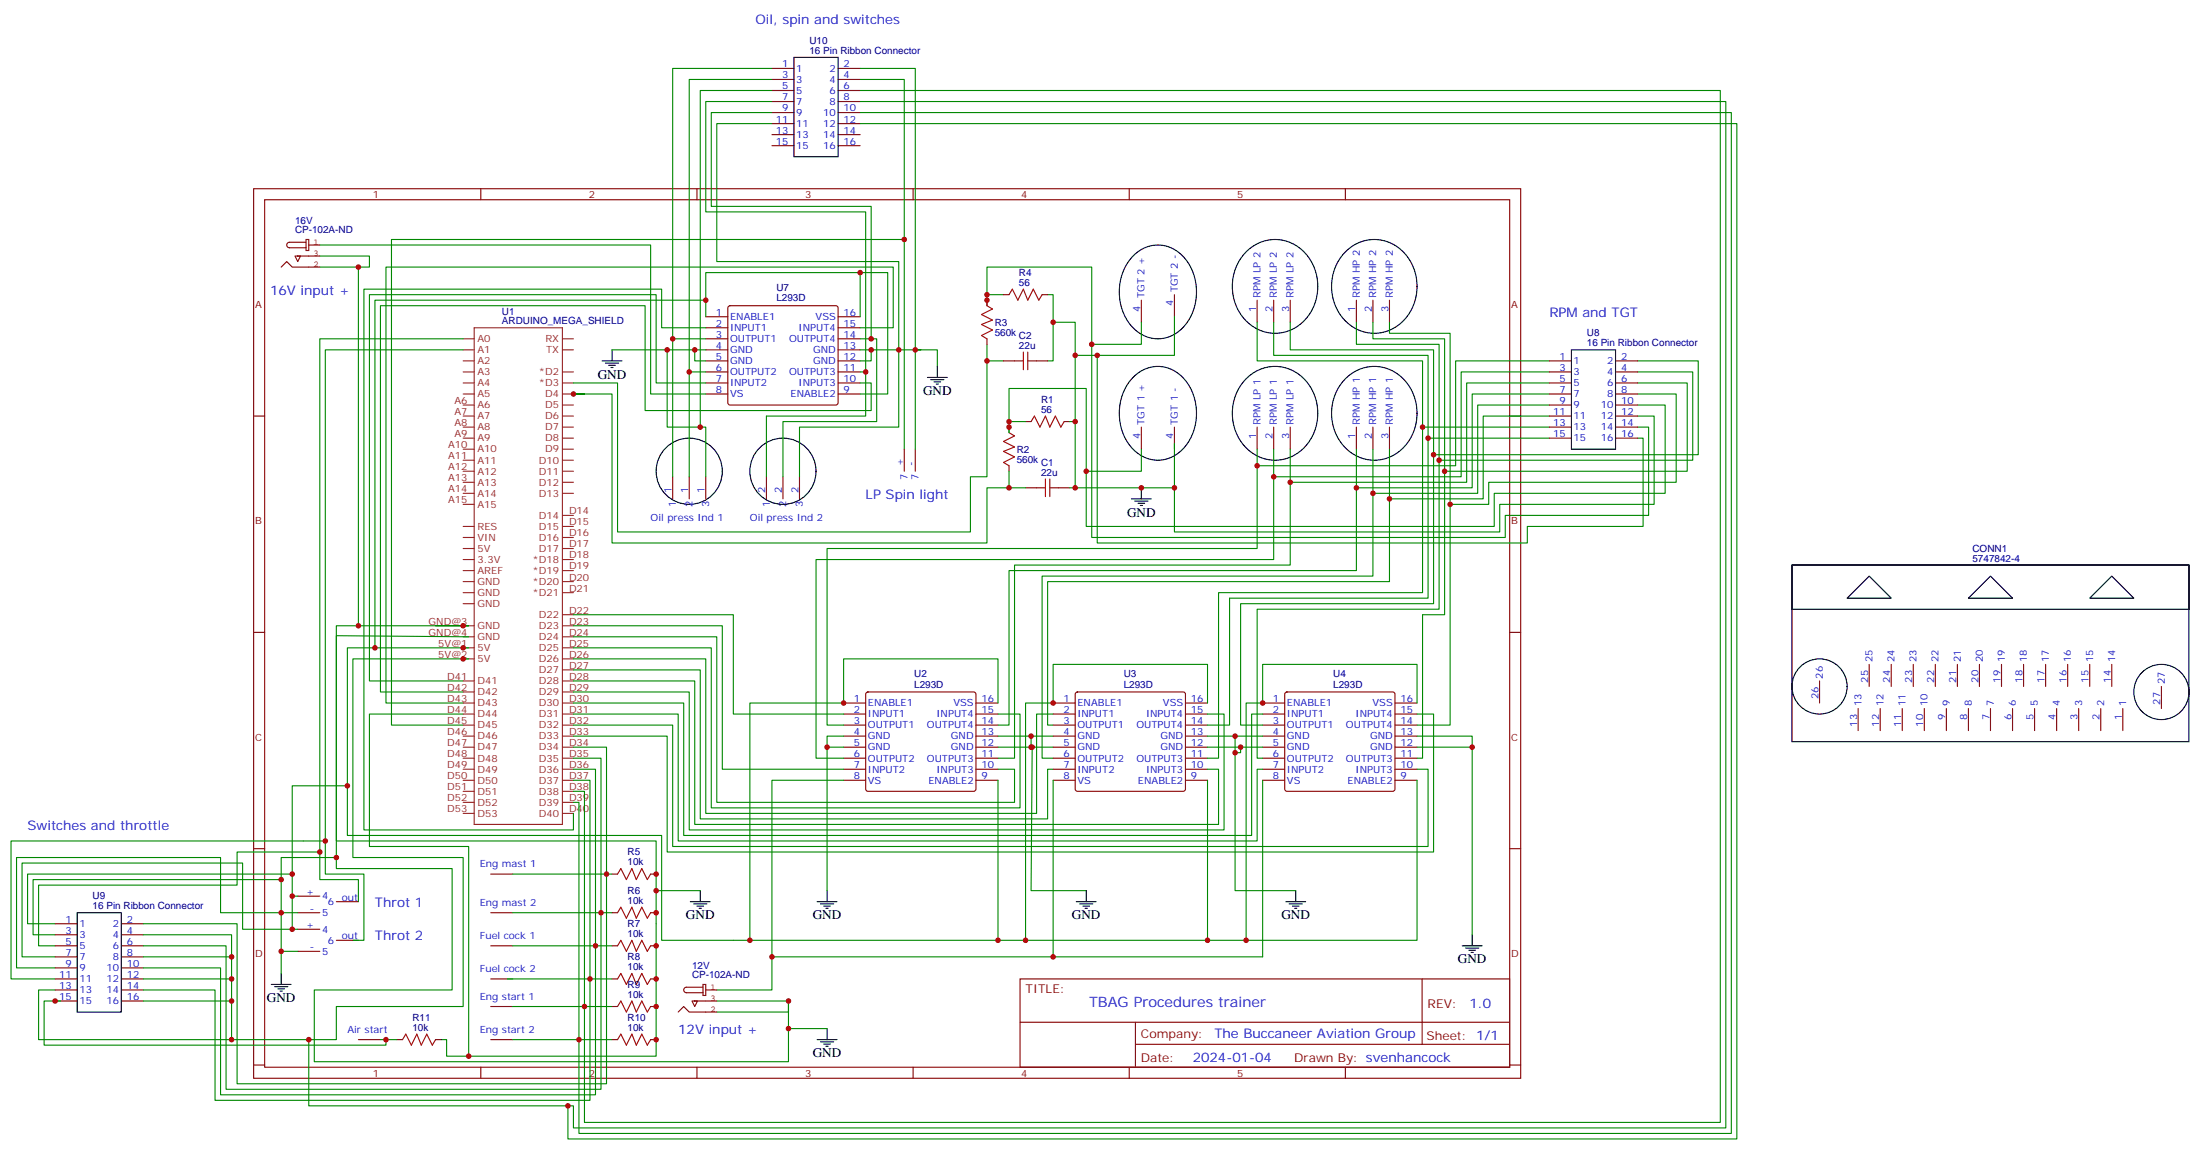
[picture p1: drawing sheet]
<svg xmlns="http://www.w3.org/2000/svg" width="704mm" height="368mm" viewBox="0 0 704 368" stroke-linecap="round" stroke-linejoin="round" font-family="sans-serif">
<g fill="none" stroke="#870000" stroke-width=".35">
<path d="M246.9 21.9h7.1M246.9 25.4h7.1M246.9 28.9h7.1M246.9 32.5h7.1M246.9 36h7.1M246.9 39.5h7.1M268.1 21.9h7.1M268.1 25.4h7.1M268.1 28.9h7.1M268.1 32.5h7.1M268.1 36h7.1M268.1 39.5h7.1"/>
<path d="M246.9 43h7.1M246.9 46.6h7.1M268.1 43h7.1M268.1 46.6h7.1M81.1 60.3h405.4v284.4h-405.4zM84.7 63.9h398.3v277.2h-398.3zM153.8 60.3v3.6M223 60.3v3.6M292.1 60.3v3.6M361.2 60.3v3.6M430.4 60.3v3.6M233.1 97.9l.4-.2h33.9l.5 .2 .2 .5v30.4l-.2 .5-.5 .2h-33.9l-.5-.3-.2-.4v-30.4z"/>
<path d="M315.7 96v1.7M321 94.2h1.8M333.4 94.2h1.7M365.1 96v7M375.7 94.2v7M402.2 96v7M407.5 96v7M412.7 96v7M433.9 96v7M439.2 96v7M444.5 96v7M225.8 115.4h7"/>
<path d="M225.8 101.2h7M225.8 104.8h7M225.8 108.3h7M225.8 111.8h7M225.8 118.9h7M268.1 115.4h7.1M268.1 101.2h7.1M268.1 104.8h7.1M268.1 108.3h7.1M268.1 111.8h7.1M268.1 118.9h7.1M315.7 108.3v1.8"/>
<path d="M321 115.4h3.6M331.6 115.4h3.5M495.7 115.4h7M495.7 118.9h7M516.8 115.4h7.1M516.8 118.9h7.1M81.1 133h3.6M225.8 122.4h7M225.8 125.9h7M268.1 122.4h7.1M268.1 125.9h7.1M322.8 136.5v1.8"/>
<path d="M328.1 134.8h1.7M340.4 134.8h1.8M365.1 136.5v7.1M375.7 136.5v7.1M402.2 136.5v7.1M407.5 136.5v7.1M412.7 136.5v7.1M433.9 136.5v7.1M439.2 136.5v7.1M444.5 136.5v7.1M483 133h3.5M495.7 133h7"/>
<path d="M495.7 122.4h7M495.7 125.9h7M495.7 129.5h7M495.7 136.5h7M516.8 133h7.1M516.8 122.4h7.1M516.8 125.9h7.1M516.8 129.5h7.1M516.8 136.5h7.1M215.2 152.4v7.1M220.5 152.4v7.1M225.8 152.4v7.1"/>
<path d="M245.2 152.4v7.1M250.5 152.4v7.1M255.8 152.4v7.1M289.3 143.6v7M292.8 143.6v7M322.8 148.9v1.7M328.1 155.9h3.5M338.7 155.9h3.5M495.7 140.1h7M516.8 140.1h7.1M81.1 202.1h3.6M483 202.1h3.5"/>
<path d="M582.1 217.7v7M598 212.4v7M605 212.4v7M612.1 212.4v7M619.1 212.4v7M626.2 212.4v7M633.2 212.4v7M640.3 212.4v7M647.3 212.4v7M654.4 212.4v7M661.5 212.4v7M668.5 212.4v7"/>
<path d="M675.6 212.4v7M691.4 219.4v7.1M269.9 224.7h7M269.9 228.2h7M269.9 231.8h7M269.9 235.3h7M269.9 238.8h7M277.2 221.4l.4-.2h33.9l.5 .2 .2 .5v30.3l-.2 .5-.5 .2h-33.9l-.5-.2-.2-.5v-30.3zM312.2 224.7h7.1M312.2 228.2h7.1M312.2 231.8h7.1M312.2 235.3h7.1"/>
<path d="M312.2 238.8h7.1M336.9 224.7h7.1M336.9 228.2h7.1M336.9 231.8h7.1M336.9 235.3h7.1M336.9 238.8h7.1M344.2 221.4l.5-.2h33.8l.5 .2 .2 .5v30.3l-.2 .5-.5 .2h-33.8l-.5-.2-.2-.5v-30.3zM379.2 224.7h7.1M379.2 228.2h7.1M379.2 231.8h7.1M379.2 235.3h7.1M379.2 238.8h7.1"/>
<path d="M403.9 224.7h7.1M403.9 228.2h7.1M403.9 231.8h7.1M403.9 235.3h7.1M403.9 238.8h7.1M411.2 221.4l.5-.2h33.9l.5 .2 .2 .5v30.3l-.3 .5-.4 .2h-33.9l-.5-.2-.2-.5v-30.3zM446.3 224.7h7M446.3 228.2h7M446.3 231.8h7M446.3 235.3h7M446.3 238.8h7M594.4 226.5v7"/>
<path d="M601.5 226.5v7M608.5 226.5v7M615.6 226.5v7M622.7 226.5v7M629.7 226.5v7M636.8 226.5v7M643.8 226.5v7M650.9 226.5v7M657.9 226.5v7M665 226.5v7M672 226.5v7M679.1 226.5v7"/>
<path d="M269.9 242.4h7M269.9 245.9h7M269.9 249.4h7M312.2 242.4h7.1M312.2 245.9h7.1M312.2 249.4h7.1M336.9 242.4h7.1M336.9 245.9h7.1M336.9 249.4h7.1M379.2 242.4h7.1M379.2 245.9h7.1M379.2 249.4h7.1"/>
<path d="M403.9 242.4h7.1M403.9 245.9h7.1M403.9 249.4h7.1M446.3 242.4h7M446.3 245.9h7M446.3 249.4h7M81.1 271.3h3.6M157 279.4h7M195.8 279.4h1.8M208.1 279.4h1.8M483 271.3h3.5M17.6 295.3h7.1"/>
<path d="M17.6 298.8h7.1M38.8 295.3h7.1M38.8 298.8h7.1M95.2 291.7h7.1M95.2 286.5h7.1M95.2 297h7.1M107.6 288.2h7.1M157 291.7h7M195.8 291.7h1.8M208.1 291.7h1.8M17.6 302.3h7.1M17.6 312.9h7.1"/>
<path d="M17.6 305.9h7.1M17.6 309.4h7.1M17.6 316.4h7.1M17.6 320h7.1M38.8 302.3h7.1M38.8 312.9h7.1M38.8 305.9h7.1M38.8 309.4h7.1M38.8 316.4h7.1M38.8 320h7.1M95.2 304.1h7.1M107.6 300.6h7.1"/>
<path d="M157 302.3h7M157 312.9h7M195.8 302.3h1.8M195.8 312.9h1.8M208.1 302.3h1.8M208.1 312.9h1.8M326.3 312.9h156.7v28.2h-156.7zM454.9 312.9l.1 20.9M114.7 332.3h7M127 332.3h1.8M139.3 332.3h1.8M157 321.7h7"/>
<path d="M157 332.3h7M195.8 321.7h1.8M195.8 332.3h1.8M208.1 321.7h1.8M208.1 332.3h1.8M326.4 326.8h156.4M363.2 333.8h119.6M363.2 326.8v14.1M81.1 340.4h3.6M153.8 341.1v3.6M223 341.1v3.6M292.1 341.1v3.6"/>
<path d="M361.2 341.1v3.6M430.4 341.1v3.6M483 340.4h3.5"/>
</g>
<g fill="none" stroke="#8c2424" stroke-width=".35">
<path d="M148.2 108.3h3.5M148.2 111.8h3.5M148.2 118.9h3.5M148.2 115.4h3.5M151.7 104.8h28.2v158.7h-28.2zM179.9 108.3h3.5M179.9 111.8h3.5M179.9 118.9h3.5M148.2 122.4h3.5M148.2 125.9h3.5M148.2 129.5h3.5M148.2 133h3.5"/>
<path d="M148.2 136.5h3.5M179.9 122.4h3.5M179.9 125.9h3.5M179.9 129.5h3.5M179.9 133h3.5M179.9 136.5h3.5M148.2 140.1h3.5M148.2 143.6h3.5M148.2 147.1h3.5M148.2 150.6h3.5M148.2 154.2h3.5M148.2 157.7h3.5"/>
<path d="M179.9 140.1h3.5M179.9 143.6h3.5M179.9 147.1h3.5M179.9 150.6h3.5M179.9 154.2h3.5M179.9 157.7h3.5M148.2 171.8h3.5M148.2 168.3h3.5M148.2 175.3h3.5M148.2 178.9h3.5M148.2 161.2h3.5M179.9 171.8h3.5"/>
<path d="M179.9 168.3h3.5M179.9 175.3h3.5M179.9 178.9h3.5M179.9 164.7h3.5M148.2 182.4h3.5M148.2 185.9h3.5M148.2 189.4h3.5M148.2 193h3.5M179.9 182.4h3.5M179.9 185.9h3.5M179.9 189.4h3.5M179.9 196.5h3.5"/>
<path d="M148.2 200h3.5M148.2 203.6h3.5M148.2 207.1h3.5M148.2 210.6h3.5M148.2 217.7h3.5M179.9 200h3.5M179.9 203.6h3.5M179.9 207.1h3.5M179.9 210.6h3.5M179.9 214.1h3.5M179.9 217.7h3.5M148.2 221.2h3.5"/>
<path d="M148.2 224.7h3.5M148.2 228.2h3.5M148.2 231.8h3.5M148.2 235.3h3.5M148.2 238.8h3.5M179.9 221.2h3.5M179.9 224.7h3.5M179.9 228.2h3.5M179.9 231.8h3.5M179.9 235.3h3.5M179.9 238.8h3.5M148.2 242.4h3.5"/>
<path d="M148.2 245.9h3.5M148.2 249.4h3.5M148.2 252.9h3.5M148.2 256.5h3.5M148.2 260h3.5M179.9 242.4h3.5M179.9 245.9h3.5M179.9 249.4h3.5M179.9 252.9h3.5M179.9 256.5h3.5M179.9 260h3.5"/>
</g>
<g fill="none" stroke="#008700" stroke-width=".35">
<path d="M246.9 21.9h-31.7v86.4M246.9 28.9h-22.9v107.6M246.9 25.4h-26.4v93.5M246.9 32.5h-21.1v35.2h51.1v51.2M246.9 36h-19.4v30h51.2v42.3M246.9 39.5h-17.6v44.1h58.2v52.9h-31.7v15.9M275.2 28.9h275.1v329.9h-363.3v-105.9h-3.6M275.2 36h278.7v326.3h-368.7v-30h-21.2M275.2 21.9h17.6v121.7M275.2 25.4h14.1v51.2M275.2 32.5h276.9v328h-368.7v-7h-84.6v-21.2M275.2 39.5h280.4v324.6h-373.9v-10.6"/>
<path d="M102.3 78.3h105.8v47.6h17.7M102.3 81.8h15.9v3.6h-15.9M114.7 85.4v114.6M225.8 96v-8.9h49.4v14.1M275.2 87.1h8.8v38.8h-8.8M315.7 94.2v-8.8h33.5v24.7h15.9v-7.1M321 94.2h-5.3v3.5M335.1 94.2h1.8v21.2h-1.8M148.2 108.3h-45.9v172.9h12.4v7M148.2 111.8h-44.1v167.6h12.3v21.2h-3.5M195.8 111.8h17.6M222.2 111.8h-8.8v24.7h12.4v15.9"/>
<path d="M225.8 104.8h-14.1v-12.4h-95.3v172.9h67v-5.3M225.8 101.2v-5.2h-105.9v111.1M225.8 111.8h-3.6v3.6h3.6M225.8 108.3h-10.6v44.1M225.8 118.9h-5.3v33.5M275.2 104.8h10.6v-19.4h-162.3v139.3h24.7M275.2 118.9h1.7v14.1h-31.7v19.4M275.2 108.3h5.3v26.5h-30v17.6M275.2 111.8h17.6M278.7 111.8v3.6h-3.5M294.6 111.8h-1.8h7.1v5.3M315.7 110.1v5.3h5.3"/>
<path d="M315.7 115.4v37h-5.3v17.6h-112.8v-47.6h-14.2M336.9 103h7.1v31.8M349.2 110.1v61.7h132.3v-7.1h45.9v-28.2h-3.5M351 113.6v60h137.6v-5.3h37v-28.2h-1.7M375.7 101.2v12.4h-31.7M402.2 103v12.4h52.9v74h-65.3v53h-3.5M407.5 103v10.6h49.3v77.6h-63.5v40.6h-7M412.7 103v8.8h45.9v81.2h-61.7v38.8h7M433.9 103v7.1h26.5v84.6h-58.2v47.7h1.7M439.2 103v5.3h22.9v88.2h-7v45.9h-1.8M444.5 103v3.5h19.4v125.3h-10.6M495.7 115.4h-30v33.5h-63.5"/>
<path d="M495.7 118.9h-28.3v33.5h-59.9M523.9 115.4h19.4v29.9h-84.7M523.9 118.9h17.6v28.2h-81.1M185.2 125.9h1.8h-3.6h12.4v47.7h119.9v-17.7h7.1M225.8 122.4h-15.9v-28.2h-91.7v123.5h30M275.2 122.4h3.5v8.8h-72.3v-33.5h-84.7v123.5h26.5M322.8 134.8v-10.6h24.7v26.4h17.6v-7M328.1 134.8h-5.3v3.5M342.2 134.8h1.8v21.1h-1.8M455.1 136.5h40.6M495.7 122.4h-26.5v31.8h-56.5M495.7 125.9h-24.7v30h-37.1"/>
<path d="M495.7 129.5h-23v28.2h-33.5M495.7 133h-21.2v26.5h-30M523.9 122.4h15.9v28.2h-77.7M523.9 125.9h12.3v28.3h-60v7h-12.3M523.9 129.5h8.8v28.2h-54.7v10.6h-130.5v-17.7M523.9 133h5.3v28.2h-49.4v8.8h-104.1v-14.1M289.3 143.6v-67h-164.1v155.2h23M322.8 150.6v5.3h5.3M375.7 141.8v14.1h-31.7M402.2 143.6v31.7h-137.6v56.5h5.3M407.5 143.6v35.3h-146.4v63.5h8.8M412.7 143.6v37h-88.1v61.8h-5.3"/>
<path d="M433.9 143.6v38.8h-111.1v49.4h-3.5M439.2 143.6v40.6h-105.8v58.2h3.5M444.5 143.6v42.3h-109.4v45.9h1.8M456.8 140.1h38.9M183.4 196.5h51.2v31.7h35.3M139.3 200h10.6h-42.3v68.8h102.3v68.8h-67v-5.3h-1.8M149.9 207.1h-38.8v60h100.6v33.5h107.6v-51.2M149.9 203.6l-42.3-.4v74.4h37v38.8h-44.1v23h151.7v-19.4h-22.9M149.9 210.6h-37v63.5h35.3v47.6h-40.6v10.6h-95.3v-15.9h5.3M183.4 200h47.7v45.9h38.8M183.4 203.6h45.9v52.9h95.3v-10.6h-5.3M183.4 207.1h44.1v51.1h98.8v-30h-7"/>
<path d="M183.4 210.6h42.4v49.4h105.8v-31.8h5.3M183.4 214.1h40.6v47.7h111.1v-15.9h1.8M183.4 217.7h38.8v45.8h167.6v-17.6h-3.5M148.2 228.2h-30v42.4h31.7v67M183.4 221.2h37.1v44.1h171.1v-37.1h-5.3M183.4 224.7h35.3v42.4h181.7v-38.9h3.5M183.4 228.2h33.6v40.6h185.2v-22.9h1.7M183.4 231.8h31.8v38.8h241.6v-24.7h-3.5M183.4 238.8h10.6v40.6h-30M264.6 238.8h5.3M269.9 235.3h-5.3v49.4M319.3 224.7v-14.1h-49.4v14.1h-30v75.9"/>
<path d="M319.3 238.8h17.6M319.3 235.3h17.6M329.8 235.3v3.5M330.2 238.8l-.4 45.9h17.7M386.3 224.7v-12.3h-49.4v12.3h-8.8v75.9h-8.8M386.3 238.8h17.6M386.3 235.3h17.6M395.1 235.3v49.4h19.4M396.9 238.8v1.8h-1.8M453.3 228.2h5.3v44.1h-245.2v-37h-30M453.3 235.3h17.7v63.5M453.3 224.7v-12.3h-49.4v12.3h-5.3v75.9h-12.3"/>
<path d="M453.3 238.8h17.7M111.1 251.2h-17.6v35.3h1.7M183.4 242.4h8.9v105.8h-120v-45.9h-26.4M183.4 245.9h7.1v104.1h-119.9v-40.6h-24.7M183.4 249.4h5.3v102.3h-119.9v-35.3h-22.9M183.4 256.5h1.8v75.8h10.6M269.9 249.4h-23v67h-17.6M336.9 249.4v56.5h-90M386.3 249.4v51.2h-58.2M403.9 249.4v56.5h-67M453.3 249.4v51.2h-54.7M93.5 279.4h-84.7v15.9h8.8"/>
<path d="M102.3 272.3h-26.5v10.6h-63.5v19.4h5.3M104.1 268.8h-100.6v44.1h14.1M107.6 274.1h-17.6v17.6h5.2M195.8 279.4h-1.8v67h-118.2v-51.1h-29.9M45.9 298.8h28.2v33.5M90 281.2h-79.4v17.6h7M93.5 286.5v10.5h1.7M93.5 297h-15.9v-21.1h-70.5v30h10.5M164 291.7h31.8M209.9 284.7h14.1M19.4 320h-5.3v14.1h109.4v-1.8M45.9 312.9h28.2"/>
<path d="M45.9 305.9h28.2M45.9 320h28.2M90 304.1v7M95.2 304.1h-5.2v-12.4h-19.4v-17.6h-65.3v35.3h12.3M162.3 312.9h33.5M164 302.3h31.8M252.2 320v3.5h-22.9M121.7 332.3h5.3M164 321.7h31.8M252.2 328.8h12.4"/>
</g>
<g fill="none" stroke="#000" stroke-width=".35">
<path d="M254 18.3h14.1v31.8h-14.1zM362.1 82.2a11 11 0 0 1 18.3 2.3 16.9 16.9 0 0 1-3.8 21.8 11 11 0 0 1-16.1-4.1 17.4 17.4 0 0 1 1.6-20zM398.7 80.4a13.1 13.1 0 0 1 21.7 5 15.3 15.3 0 0 1-9.6 20.8 13.9 13.9 0 0 1-16.5-13 15.8 15.8 0 0 1 4.4-12.8zM430.5 80.4a13.1 13.1 0 0 1 21.6 5 15.3 15.3 0 0 1-9.5 20.8 13.9 13.9 0 0 1-16.5-13 15.8 15.8 0 0 1 4.4-12.8zM192.6 115.4h6.4M193.7 116.1h4.2M194.7 116.8h2.1M195.4 117.5h.7M195.8 111.8v3.6M299.9 117.1v3.6M502.7 111.8h14.1v31.8h-14.1zM296.7 120.7h6.3"/>
<path d="M297.7 121.4h4.3M298.8 122.1h2.1M299.5 122.8h.7M362.1 121a11 11 0 0 1 18.3 2.3 16.9 16.9 0 0 1-3.8 21.8 11 11 0 0 1-16.1-4.1 17.4 17.4 0 0 1 1.6-20zM398.7 121a13.1 13.1 0 0 1 21.7 4.9 15.3 15.3 0 0 1-9.6 20.9 13.9 13.9 0 0 1-16.5-13.1 15.8 15.8 0 0 1 4.4-12.7zM430.5 121a13.1 13.1 0 0 1 21.6 4.9 15.3 15.3 0 0 1-9.5 20.9 13.9 13.9 0 0 1-16.5-13.1 15.8 15.8 0 0 1 4.4-12.7zM361.9 159.5h6.4M365.1 155.9v3.6M363 160.2h4.2M364.1 160.9h2.1M364.8 161.6h.7M573.3 180.6h127v56.5h-127z"/>
<path d="M573.3 180.6h127v14.1h-127zM590.9 191.2l7.1-7 7 7zM629.7 191.2l7.1-7 7 7zM668.5 191.2l7.1-7 7 7zM24.7 291.7h14.1v31.8h-14.1zM220.8 288.2h6.4M221.9 288.9h4.2M223 289.6h2.1M223.7 290.3h.7M224 284.7v3.5M261.4 288.2h6.4M262.5 288.9h4.2"/>
<path d="M263.5 289.6h2.1M264.2 290.3h.7M264.6 284.7v3.5M344.3 288.2h6.4M345.4 288.9h4.2M346.4 289.6h2.1M347.1 290.3h.7M347.5 284.7v3.5M411.3 288.2h6.4M412.4 288.9h4.2M413.5 289.6h2.1M414.2 290.3h.7"/>
<path d="M414.5 284.7v3.5M471 298.8v3.5M86.8 314.7h6.3M87.8 315.4h4.3M88.9 316.1h2.1M89.6 316.8h.7M90 311.1v3.6M467.8 302.3h6.3M468.8 303h4.3M469.9 303.7h2.1M470.6 304.4h.7M261.4 332.3h6.4"/>
<path d="M262.5 333h4.2M263.5 333.7h2.1M264.2 334.4h.7M264.6 328.8v3.5"/>
<circle cx="220.5" cy="150.6" r="10.6"/>
<circle cx="250.5" cy="150.6" r="10.6"/>
<circle cx="582.1" cy="219.4" r="8.8"/>
<circle cx="691.4" cy="221.2" r="8.8"/>
</g>
<g fill="none" stroke="#a10000" stroke-width=".35">
<path d="M315.7 97.7l1.8 1.1-3.5 1.7 3.5 1.8-3.5 1.4 3.5 1.8-3.5 1.7 1.7 1.1M322.8 94.2l1-1.8 1.8 3.6 1.8-3.6 1.4 3.6 1.8-3.6 1.7 3.6 1.1-1.8M324.6 115.4h2.8M327.4 112.5v5.7M328.8 115.4h2.8M328.8 112.5v5.7M322.8 138.3l1.8 1-3.6 1.8 3.6 1.8-3.6 1.4 3.6 1.8-3.6 1.7 1.8 1.1M329.8 134.8l1.1-1.8 1.8 3.5 1.7-3.5 1.4 3.5 1.8-3.5 1.8 3.5 1-1.7M331.6 155.9h2.8M334.4 153.1v5.7M335.8 155.9h2.9M335.8 153.1v5.7"/>
<path d="M197.6 279.4l1-1.8 1.8 3.6 1.7-3.6 1.5 3.6 1.7-3.6 1.8 3.6 1-1.8M197.6 291.7l1-1.7 1.8 3.5 1.7-3.5 1.5 3.5 1.7-3.5 1.8 3.5 1-1.8M197.6 302.3l1-1.7 1.8 3.5 1.7-3.5 1.5 3.5 1.7-3.5 1.8 3.5 1-1.8M197.6 312.9l1-1.8 1.8 3.6 1.7-3.6 1.5 3.6 1.7-3.6 1.8 3.6 1-1.8M128.8 332.3l1-1.7 1.8 3.5 1.7-3.5 1.5 3.5 1.7-3.5 1.8 3.5 1-1.8M197.6 321.7l1-1.7 1.8 3.5 1.7-3.5 1.5 3.5 1.7-3.5 1.8 3.5 1-1.8M197.6 332.3l1-1.7 1.8 3.5 1.7-3.5 1.5 3.5 1.7-3.5 1.8 3.5 1-1.8"/>
</g>
<path d="M97.9 76.6h.9v3.5h-.9zM97.9 77.4h-5.3a.88 .88 0 0 0-.9 .9 .88 .88 0 0 0 .9 .9h5.3M98.8 78.3h3.5M90 85.4l1.7-1.8 1.8 1.8h8.8M94.4 81.8h1.7l-.9 1.8zM95.2 81.8h7.1M221.4 320h1.7l-.9 1.7zM222.2 320h7.1M224.9 314.7h.9v3.5h-.9zM224.9 315.6h-5.3a.88 .88 0 0 0-.9 .8 .88 .88 0 0 0 .9 .9h5.3M225.8 316.4h3.5M217 323.5l1.7-1.8 1.8 1.8h8.8" fill="none" stroke="#850000" stroke-width=".35"/>
<g fill="#c00">
<circle cx="264.6" cy="238.8" r=".88"/>
<circle cx="239.9" cy="300.6" r=".88"/>
<circle cx="319.3" cy="300.6" r=".88"/>
<circle cx="386.3" cy="300.6" r=".88"/>
<circle cx="398.6" cy="300.6" r=".88"/>
<circle cx="330.2" cy="238.8" r=".88"/>
<circle cx="328.1" cy="300.6" r=".88"/>
<circle cx="322.8" cy="136.5" r=".88"/>
<circle cx="344" cy="155.9" r=".88"/>
<circle cx="315.7" cy="96" r=".88"/>
<circle cx="322.8" cy="155.9" r=".88"/>
<circle cx="315.7" cy="115.4" r=".88"/>
<circle cx="336.9" cy="103" r=".88"/>
<circle cx="315.7" cy="94.2" r=".88"/>
<circle cx="471" cy="238.8" r=".88"/>
<circle cx="252.2" cy="320" r=".88"/>
<circle cx="322.8" cy="134.8" r=".88"/>
<circle cx="365.1" cy="155.9" r=".88"/>
<circle cx="344" cy="134.8" r=".88"/>
<circle cx="344" cy="113.6" r=".88"/>
<circle cx="192.3" cy="291.7" r=".88"/>
<circle cx="190.5" cy="302.3" r=".88"/>
<circle cx="188.7" cy="312.9" r=".88"/>
<circle cx="187" cy="321.7" r=".88"/>
<circle cx="185.2" cy="332.3" r=".88"/>
<circle cx="269.9" cy="224.7" r=".88"/>
<circle cx="246.9" cy="305.9" r=".88"/>
<circle cx="336.9" cy="224.7" r=".88"/>
<circle cx="336.9" cy="305.9" r=".88"/>
<circle cx="403.9" cy="224.7" r=".88"/>
<circle cx="148.2" cy="210.6" r=".88"/>
<circle cx="148.2" cy="207.1" r=".88"/>
<circle cx="148.2" cy="200" r=".88"/>
<circle cx="183.4" cy="125.9" r=".88"/>
<circle cx="114.7" cy="200" r=".88"/>
<circle cx="114.7" cy="85.4" r=".88"/>
<circle cx="119.9" cy="207.1" r=".88"/>
<circle cx="225.8" cy="96" r=".88"/>
<circle cx="275.2" cy="87.1" r=".88"/>
<circle cx="149.9" cy="337.6" r=".88"/>
<circle cx="107.6" cy="274.1" r=".88"/>
<circle cx="111.1" cy="251.2" r=".88"/>
<circle cx="90" cy="291.7" r=".88"/>
<circle cx="93.5" cy="286.5" r=".88"/>
<circle cx="402.2" cy="148.9" r=".88"/>
<circle cx="407.5" cy="152.4" r=".88"/>
<circle cx="412.8" cy="154.2" r=".88"/>
<circle cx="433.9" cy="155.9" r=".88"/>
<circle cx="444.5" cy="159.5" r=".88"/>
<circle cx="439.2" cy="157.7" r=".88"/>
<circle cx="455.1" cy="136.5" r=".88"/>
<circle cx="456.8" cy="140.1" r=".88"/>
<circle cx="460.4" cy="147.1" r=".88"/>
<circle cx="462.1" cy="150.6" r=".88"/>
<circle cx="463.9" cy="161.2" r=".88"/>
<circle cx="347.5" cy="150.6" r=".88"/>
<circle cx="375.7" cy="155.9" r=".88"/>
<circle cx="349.3" cy="110.1" r=".88"/>
<circle cx="351" cy="113.6" r=".88"/>
<circle cx="458.6" cy="145.3" r=".88"/>
<circle cx="276.9" cy="118.9" r=".88"/>
<circle cx="278.7" cy="108.3" r=".88"/>
<circle cx="93.5" cy="279.4" r=".88"/>
<circle cx="90" cy="281.2" r=".88"/>
<circle cx="102.3" cy="272.3" r=".88"/>
<circle cx="93.5" cy="297" r=".88"/>
<circle cx="104.1" cy="268.8" r=".88"/>
<circle cx="123.5" cy="332.3" r=".88"/>
<circle cx="17.6" cy="320" r=".88"/>
<circle cx="209.9" cy="332.3" r=".88"/>
<circle cx="209.9" cy="321.7" r=".88"/>
<circle cx="209.9" cy="312.9" r=".88"/>
<circle cx="209.9" cy="302.3" r=".88"/>
<circle cx="209.9" cy="291.7" r=".88"/>
<circle cx="209.9" cy="279.4" r=".88"/>
<circle cx="194" cy="279.4" r=".88"/>
<circle cx="74.1" cy="332.3" r=".88"/>
<circle cx="74.1" cy="305.9" r=".88"/>
<circle cx="74.1" cy="312.9" r=".88"/>
<circle cx="74.1" cy="320" r=".88"/>
<circle cx="98.8" cy="332.3" r=".88"/>
<circle cx="181.7" cy="353.5" r=".88"/>
<circle cx="213.4" cy="111.8" r=".88"/>
<circle cx="224" cy="136.5" r=".88"/>
<circle cx="222.3" cy="111.8" r=".88"/>
<circle cx="395.1" cy="235.3" r=".88"/>
<circle cx="396.9" cy="238.8" r=".88"/>
<circle cx="395.1" cy="240.6" r=".88"/>
<circle cx="252.2" cy="328.8" r=".88"/>
<circle cx="209.9" cy="284.7" r=".88"/>
<circle cx="90" cy="304.1" r=".88"/>
<circle cx="215.2" cy="108.3" r=".88"/>
<circle cx="220.5" cy="118.9" r=".88"/>
<circle cx="329.8" cy="235.3" r=".88"/>
<circle cx="329.8" cy="238.8" r=".88"/>
<circle cx="289.3" cy="76.6" r=".88"/>
<circle cx="287.5" cy="111.8" r=".88"/>
<circle cx="278.7" cy="111.8" r=".88"/>
<circle cx="292.8" cy="111.8" r=".88"/>
</g>
<text font-size="4.6" fill="#00f" x="348.4" y="321.9">TBAG Procedures trainer</text>
<g font-size="4.2" fill="#00f">
<text x="241.7" y="7.8">Oil, spin and switches</text>
<text x="86.4" y="94.2">16V input +</text>
<text x="495.7" y="101.2">RPM and TGT</text>
<text x="276.9" y="159.5">LP Spin light</text>
<text x="8.8" y="265.3">Switches and throttle</text>
<text x="119.9" y="290">Throt 1</text>
<text x="119.9" y="300.6">Throt 2</text>
<text x="470.1" y="322.2">1.0</text>
<text x="217" y="330.6">12V input +</text>
<text x="388.5" y="331.7">The Buccaneer Aviation Group</text>
<text x="381.6" y="339.5">2024-01-04</text>
</g>
<g font-size="4.2">
<text x="191.2" y="121">GND</text>
<text x="295.3" y="126.3">GND</text>
<text x="360.5" y="165.1">GND</text>
<text x="219.4" y="293.9">GND</text>
<text x="260" y="293.9">GND</text>
<text x="342.9" y="293.9">GND</text>
<text x="409.9" y="293.9">GND</text>
<text x="466.4" y="308">GND</text>
<text x="85.4" y="320.3">GND</text>
<text x="260" y="338">GND</text>
</g>
<g font-size="3.9" fill="#800">
<text x="328.1" y="317.5">TITLE:</text>
<text x="456.7" y="322.2">REV:</text>
<text x="365" y="331.7">Company:</text>
<text x="456.4" y="332.3">Sheet: 1/1</text>
<text x="365" y="339.4">Date:</text>
<text x="414" y="339.5">Drawn By: svenhancock</text>
</g>
<g font-size="3.2" fill="#000080">
<text x="258.9" y="17.2">16 Pin Ribbon Connector</text>
<text x="258.9" y="14">U10</text>
<text x="94.4" y="71.5">16V</text>
<text x="94.4" y="74.6">CP-102A-ND</text>
<text x="326" y="88.2">R4</text>
<text x="248.4" y="93">U7</text>
<text x="326" y="91.4">56</text>
<text x="160.6" y="100.6">U1</text>
<text x="248.4" y="96.3">L293D</text>
<text x="160.6" y="103.7">ARDUINO_MEGA_SHIELD</text>
<text x="318.2" y="107.4">560k</text>
<text x="318.2" y="104.2">R3</text>
<text x="507.7" y="107.5">U8</text>
<text x="326" y="111.5">22u</text>
<text x="326" y="108.3">C2</text>
<text x="507.7" y="110.6">16 Pin Ribbon Connector</text>
<text x="333" y="131.9">56</text>
<text x="333" y="128.8">R1</text>
<text x="325.3" y="147.9">560k</text>
<text x="325.3" y="144.8">R2</text>
<text x="333" y="148.9">C1</text>
<text x="333" y="152">22u</text>
<text x="631" y="179.6">5747842-4</text>
<text x="631" y="176.5">CONN1</text>
<text x="292.5" y="219.8">L293D</text>
<text x="292.5" y="216.4">U2</text>
<text x="359.5" y="219.8">L293D</text>
<text x="359.5" y="216.4">U3</text>
<text x="426.5" y="219.8">L293D</text>
<text x="426.5" y="216.4">U4</text>
<text x="200.7" y="273.4">R5</text>
<text x="200.7" y="276.6">10k</text>
<text x="29.6" y="287.4">U9</text>
<text x="200.7" y="285.8">R6</text>
<text x="29.6" y="290.6">16 Pin Ribbon Connector</text>
<text x="200.7" y="288.9">10k</text>
<text x="200.7" y="299.5">10k</text>
<text x="200.7" y="296.3">R7</text>
<text x="200.7" y="310.1">10k</text>
<text x="200.7" y="306.9">R8</text>
<text x="221.4" y="309.6">12V</text>
<text x="200.7" y="315.7">R9</text>
<text x="221.4" y="312.8">CP-102A-ND</text>
<text x="200.7" y="318.9">10k</text>
<text x="132" y="329.5">10k</text>
<text x="132" y="326.3">R11</text>
<text x="200.7" y="329.5">10k</text>
<text x="200.7" y="326.3">R10</text>
</g>
<g font-size="3.2" fill="#00f">
<text x="250.2" y="21.5">1</text>
<text x="254.7" y="22.9">1</text>
<text x="265.4" y="22.9">2</text>
<text x="269.9" y="21.5">2</text>
<text x="250.2" y="25">3</text>
<text x="250.2" y="28.6">5</text>
<text x="254.7" y="26.5">3</text>
<text x="254.7" y="30">5</text>
<text x="265.4" y="26.5">4</text>
<text x="265.4" y="30">6</text>
<text x="269.9" y="25">4</text>
<text x="269.9" y="28.6">6</text>
<text x="250.2" y="32.1">7</text>
<text x="250.2" y="35.6">9</text>
<text x="254.7" y="33.5">7</text>
<text x="265.4" y="33.5">8</text>
<text x="269.9" y="32.1">8</text>
<text x="269.9" y="35.6">10</text>
<text x="248.2" y="39.2">11</text>
<text x="254.7" y="37">9</text>
<text x="254.7" y="40.6">11</text>
<text x="263.4" y="37">10</text>
<text x="263.4" y="40.6">12</text>
<text x="269.9" y="39.2">12</text>
<text x="248.2" y="42.7">13</text>
<text x="248.2" y="46.2">15</text>
<text x="254.7" y="44.1">13</text>
<text x="254.7" y="47.6">15</text>
<text x="263.4" y="44.1">14</text>
<text x="263.4" y="47.6">16</text>
<text x="269.9" y="42.7">14</text>
<text x="269.9" y="46.2">16</text>
<text x="366.2" y="95.2" transform="rotate(-90 366.2 95.2)">TGT 2 +</text>
<text x="376.8" y="93.5" transform="rotate(-90 376.8 93.5)">TGT 2 -</text>
<text x="403.2" y="95.2" transform="rotate(-90 403.2 95.2)">RPM LP 2</text>
<text x="408.5" y="95.2" transform="rotate(-90 408.5 95.2)">RPM LP 2</text>
<text x="413.8" y="95.2" transform="rotate(-90 413.8 95.2)">RPM LP 2</text>
<text x="435" y="95.2" transform="rotate(-90 435 95.2)">RPM HP 2</text>
<text x="440.3" y="95.2" transform="rotate(-90 440.3 95.2)">RPM HP 2</text>
<text x="445.6" y="95.2" transform="rotate(-90 445.6 95.2)">RPM HP 2</text>
<text x="229.1" y="100.9">1</text>
<text x="269.9" y="100.9">16</text>
<text x="364.8" y="99.7" transform="rotate(-90 364.8 99.7)">4</text>
<text x="375.4" y="98" transform="rotate(-90 375.4 98)">4</text>
<text x="401.8" y="99.7" transform="rotate(-90 401.8 99.7)">1</text>
<text x="407.1" y="99.7" transform="rotate(-90 407.1 99.7)">2</text>
<text x="412.4" y="99.7" transform="rotate(-90 412.4 99.7)">3</text>
<text x="433.6" y="99.7" transform="rotate(-90 433.6 99.7)">1</text>
<text x="438.9" y="99.7" transform="rotate(-90 438.9 99.7)">2</text>
<text x="444.1" y="99.7" transform="rotate(-90 444.1 99.7)">3</text>
<text x="229.1" y="104.4">2</text>
<text x="229.1" y="107.9">3</text>
<text x="233.5" y="102.3">ENABLE1</text>
<text x="233.5" y="105.8">INPUT1</text>
<text x="255.5" y="105.8">INPUT4</text>
<text x="260.9" y="102.3">VSS</text>
<text x="269.9" y="107.9">14</text>
<text x="269.9" y="104.4">15</text>
<text x="229.1" y="111.5">4</text>
<text x="233.5" y="109.4">OUTPUT1</text>
<text x="233.5" y="112.9">GND</text>
<text x="252.4" y="109.4">OUTPUT4</text>
<text x="260.1" y="112.9">GND</text>
<text x="269.9" y="111.5">13</text>
<text x="229.1" y="115">5</text>
<text x="229.1" y="118.5">6</text>
<text x="233.5" y="116.4">GND</text>
<text x="233.5" y="119.9">OUTPUT2</text>
<text x="252.4" y="119.9">OUTPUT3</text>
<text x="260.1" y="116.4">GND</text>
<text x="269.9" y="118.5">11</text>
<text x="269.9" y="115">12</text>
<text x="498.9" y="115">1</text>
<text x="498.9" y="118.5">3</text>
<text x="503.4" y="116.4">1</text>
<text x="503.4" y="119.9">3</text>
<text x="514.1" y="116.4">2</text>
<text x="514.1" y="119.9">4</text>
<text x="518.6" y="115">2</text>
<text x="518.6" y="118.5">4</text>
<text x="229.1" y="122.1">7</text>
<text x="229.1" y="125.6">8</text>
<text x="233.5" y="123.5">INPUT2</text>
<text x="255.5" y="123.5">INPUT3</text>
<text x="269.9" y="125.6">9</text>
<text x="269.9" y="122.1">10</text>
<text x="498.9" y="122.1">5</text>
<text x="498.9" y="125.6">7</text>
<text x="503.4" y="123.5">5</text>
<text x="514.1" y="123.5">6</text>
<text x="518.6" y="122.1">6</text>
<text x="518.6" y="125.6">8</text>
<text x="233.5" y="127">VS</text>
<text x="252.9" y="127">ENABLE2</text>
<text x="498.9" y="129.1">9</text>
<text x="503.4" y="127">7</text>
<text x="503.4" y="130.5">9</text>
<text x="512.1" y="130.5">10</text>
<text x="514.1" y="127">8</text>
<text x="518.6" y="129.1">10</text>
<text x="366.2" y="135.8" transform="rotate(-90 366.2 135.8)">TGT 1 +</text>
<text x="376.8" y="135.8" transform="rotate(-90 376.8 135.8)">TGT 1 -</text>
<text x="403.2" y="135.8" transform="rotate(-90 403.2 135.8)">RPM LP 1</text>
<text x="408.5" y="135.8" transform="rotate(-90 408.5 135.8)">RPM LP 1</text>
<text x="413.8" y="135.8" transform="rotate(-90 413.8 135.8)">RPM LP 1</text>
<text x="435" y="135.8" transform="rotate(-90 435 135.8)">RPM HP 1</text>
<text x="440.3" y="135.8" transform="rotate(-90 440.3 135.8)">RPM HP 1</text>
<text x="445.6" y="135.8" transform="rotate(-90 445.6 135.8)">RPM HP 1</text>
<text x="496.9" y="132.6">11</text>
<text x="496.9" y="136.2">13</text>
<text x="503.4" y="134.1">11</text>
<text x="503.4" y="137.6">13</text>
<text x="512.1" y="134.1">12</text>
<text x="512.1" y="137.6">14</text>
<text x="518.6" y="132.6">12</text>
<text x="518.6" y="136.2">14</text>
<text x="364.8" y="140.3" transform="rotate(-90 364.8 140.3)">4</text>
<text x="375.4" y="140.3" transform="rotate(-90 375.4 140.3)">4</text>
<text x="401.8" y="140.3" transform="rotate(-90 401.8 140.3)">1</text>
<text x="407.1" y="140.3" transform="rotate(-90 407.1 140.3)">2</text>
<text x="412.4" y="140.3" transform="rotate(-90 412.4 140.3)">3</text>
<text x="433.6" y="140.3" transform="rotate(-90 433.6 140.3)">1</text>
<text x="438.9" y="140.3" transform="rotate(-90 438.9 140.3)">2</text>
<text x="444.1" y="140.3" transform="rotate(-90 444.1 140.3)">3</text>
<text x="496.9" y="139.7">15</text>
<text x="503.4" y="141.1">15</text>
<text x="512.1" y="141.1">16</text>
<text x="518.6" y="139.7">16</text>
<text x="288.9" y="148.9" transform="rotate(-90 288.9 148.9)">+</text>
<text x="292.5" y="148.9" transform="rotate(-90 292.5 148.9)">-</text>
<text x="290.3" y="153.4" transform="rotate(-90 290.3 153.4)">7</text>
<text x="293.9" y="153.4" transform="rotate(-90 293.9 153.4)">7</text>
<text x="214.8" y="157.7" transform="rotate(-90 214.8 157.7)">1</text>
<text x="220.1" y="157.7" transform="rotate(-90 220.1 157.7)">1</text>
<text x="225.4" y="157.7" transform="rotate(-90 225.4 157.7)">1</text>
<text x="244.8" y="157.7" transform="rotate(-90 244.8 157.7)">2</text>
<text x="250.1" y="157.7" transform="rotate(-90 250.1 157.7)">2</text>
<text x="255.4" y="157.7" transform="rotate(-90 255.4 157.7)">2</text>
<text x="208.1" y="166.5">Oil press Ind 1</text>
<text x="216.3" y="162.2" transform="rotate(-90 216.3 162.2)">1</text>
<text x="221.5" y="162.2" transform="rotate(-90 221.5 162.2)">2</text>
<text x="226.8" y="162.2" transform="rotate(-90 226.8 162.2)">3</text>
<text x="239.9" y="166.5">Oil press Ind 2</text>
<text x="246.2" y="162.2" transform="rotate(-90 246.2 162.2)">1</text>
<text x="251.5" y="162.2" transform="rotate(-90 251.5 162.2)">2</text>
<text x="256.8" y="162.2" transform="rotate(-90 256.8 162.2)">3</text>
<text x="599" y="211.7" transform="rotate(-90 599 211.7)">25</text>
<text x="606.1" y="211.7" transform="rotate(-90 606.1 211.7)">24</text>
<text x="613.1" y="211.7" transform="rotate(-90 613.1 211.7)">23</text>
<text x="620.2" y="211.7" transform="rotate(-90 620.2 211.7)">22</text>
<text x="627.2" y="211.7" transform="rotate(-90 627.2 211.7)">21</text>
<text x="634.3" y="211.7" transform="rotate(-90 634.3 211.7)">20</text>
<text x="641.3" y="211.7" transform="rotate(-90 641.3 211.7)">19</text>
<text x="648.4" y="211.7" transform="rotate(-90 648.4 211.7)">18</text>
<text x="655.5" y="211.7" transform="rotate(-90 655.5 211.7)">17</text>
<text x="662.5" y="211.7" transform="rotate(-90 662.5 211.7)">16</text>
<text x="669.6" y="211.7" transform="rotate(-90 669.6 211.7)">15</text>
<text x="676.6" y="211.7" transform="rotate(-90 676.6 211.7)">14</text>
<text x="583.1" y="217" transform="rotate(-90 583.1 217)">26</text>
<text x="597.6" y="218.2" transform="rotate(-90 597.6 218.2)">25</text>
<text x="604.7" y="218.2" transform="rotate(-90 604.7 218.2)">24</text>
<text x="611.7" y="218.2" transform="rotate(-90 611.7 218.2)">23</text>
<text x="618.8" y="218.2" transform="rotate(-90 618.8 218.2)">22</text>
<text x="625.8" y="218.2" transform="rotate(-90 625.8 218.2)">21</text>
<text x="632.9" y="218.2" transform="rotate(-90 632.9 218.2)">20</text>
<text x="639.9" y="218.2" transform="rotate(-90 639.9 218.2)">19</text>
<text x="647" y="218.2" transform="rotate(-90 647 218.2)">18</text>
<text x="654" y="218.2" transform="rotate(-90 654 218.2)">17</text>
<text x="661.1" y="218.2" transform="rotate(-90 661.1 218.2)">16</text>
<text x="668.2" y="218.2" transform="rotate(-90 668.2 218.2)">15</text>
<text x="675.2" y="218.2" transform="rotate(-90 675.2 218.2)">14</text>
<text x="692.5" y="218.7" transform="rotate(-90 692.5 218.7)">27</text>
<text x="273.1" y="224.4">1</text>
<text x="273.1" y="227.9">2</text>
<text x="277.6" y="225.8">ENABLE1</text>
<text x="305" y="225.8">VSS</text>
<text x="314" y="227.9">15</text>
<text x="314" y="224.4">16</text>
<text x="340.2" y="224.4">1</text>
<text x="340.2" y="227.9">2</text>
<text x="344.7" y="225.8">ENABLE1</text>
<text x="372" y="225.8">VSS</text>
<text x="381" y="227.9">15</text>
<text x="381" y="224.4">16</text>
<text x="407.2" y="224.4">1</text>
<text x="407.2" y="227.9">2</text>
<text x="411.7" y="225.8">ENABLE1</text>
<text x="439.1" y="225.8">VSS</text>
<text x="448" y="227.9">15</text>
<text x="448" y="224.4">16</text>
<text x="581.7" y="223.5" transform="rotate(-90 581.7 223.5)">26</text>
<text x="595.5" y="225.8" transform="rotate(-90 595.5 225.8)">13</text>
<text x="602.5" y="225.8" transform="rotate(-90 602.5 225.8)">12</text>
<text x="609.6" y="225.8" transform="rotate(-90 609.6 225.8)">11</text>
<text x="616.7" y="225.8" transform="rotate(-90 616.7 225.8)">10</text>
<text x="623.7" y="225.8" transform="rotate(-90 623.7 225.8)">9</text>
<text x="630.8" y="225.8" transform="rotate(-90 630.8 225.8)">8</text>
<text x="637.8" y="225.8" transform="rotate(-90 637.8 225.8)">7</text>
<text x="644.9" y="225.8" transform="rotate(-90 644.9 225.8)">6</text>
<text x="651.9" y="225.8" transform="rotate(-90 651.9 225.8)">5</text>
<text x="659" y="225.8" transform="rotate(-90 659 225.8)">4</text>
<text x="666" y="225.8" transform="rotate(-90 666 225.8)">3</text>
<text x="673.1" y="225.8" transform="rotate(-90 673.1 225.8)">2</text>
<text x="680.2" y="225.8" transform="rotate(-90 680.2 225.8)">1</text>
<text x="691.1" y="225.2" transform="rotate(-90 691.1 225.2)">27</text>
<text x="273.1" y="231.4">3</text>
<text x="277.6" y="229.3">INPUT1</text>
<text x="277.6" y="232.8">OUTPUT1</text>
<text x="296.5" y="232.8">OUTPUT4</text>
<text x="299.6" y="229.3">INPUT4</text>
<text x="314" y="231.4">14</text>
<text x="340.2" y="231.4">3</text>
<text x="344.7" y="229.3">INPUT1</text>
<text x="344.7" y="232.8">OUTPUT1</text>
<text x="363.5" y="232.8">OUTPUT4</text>
<text x="366.6" y="229.3">INPUT4</text>
<text x="381" y="231.4">14</text>
<text x="407.2" y="231.4">3</text>
<text x="411.7" y="229.3">INPUT1</text>
<text x="411.7" y="232.8">OUTPUT1</text>
<text x="430.6" y="232.8">OUTPUT4</text>
<text x="433.6" y="229.3">INPUT4</text>
<text x="448" y="231.4">14</text>
<text x="594.1" y="232.3" transform="rotate(-90 594.1 232.3)">13</text>
<text x="601.1" y="232.3" transform="rotate(-90 601.1 232.3)">12</text>
<text x="608.2" y="232.3" transform="rotate(-90 608.2 232.3)">11</text>
<text x="615.2" y="232.3" transform="rotate(-90 615.2 232.3)">10</text>
<text x="622.3" y="230.3" transform="rotate(-90 622.3 230.3)">9</text>
<text x="629.4" y="230.3" transform="rotate(-90 629.4 230.3)">8</text>
<text x="636.4" y="230.3" transform="rotate(-90 636.4 230.3)">7</text>
<text x="643.5" y="230.3" transform="rotate(-90 643.5 230.3)">6</text>
<text x="650.5" y="230.3" transform="rotate(-90 650.5 230.3)">5</text>
<text x="657.6" y="230.3" transform="rotate(-90 657.6 230.3)">4</text>
<text x="664.6" y="230.3" transform="rotate(-90 664.6 230.3)">3</text>
<text x="671.7" y="230.3" transform="rotate(-90 671.7 230.3)">2</text>
<text x="678.7" y="230.3" transform="rotate(-90 678.7 230.3)">1</text>
<text x="273.1" y="234.9">4</text>
<text x="273.1" y="238.5">5</text>
<text x="277.6" y="236.4">GND</text>
<text x="277.6" y="239.9">GND</text>
<text x="304.2" y="239.9">GND</text>
<text x="304.2" y="236.4">GND</text>
<text x="314" y="238.5">12</text>
<text x="314" y="234.9">13</text>
<text x="340.2" y="234.9">4</text>
<text x="340.2" y="238.5">5</text>
<text x="344.7" y="236.4">GND</text>
<text x="344.7" y="239.9">GND</text>
<text x="371.2" y="239.9">GND</text>
<text x="371.2" y="236.4">GND</text>
<text x="381" y="238.5">12</text>
<text x="381" y="234.9">13</text>
<text x="407.2" y="234.9">4</text>
<text x="407.2" y="238.5">5</text>
<text x="411.7" y="236.4">GND</text>
<text x="411.7" y="239.9">GND</text>
<text x="438.3" y="239.9">GND</text>
<text x="438.3" y="236.4">GND</text>
<text x="448" y="238.5">12</text>
<text x="448" y="234.9">13</text>
<text x="273.1" y="242">6</text>
<text x="273.1" y="245.5">7</text>
<text x="277.6" y="243.4">OUTPUT2</text>
<text x="296.5" y="243.4">OUTPUT3</text>
<text x="314" y="245.5">10</text>
<text x="314" y="242">11</text>
<text x="340.2" y="242">6</text>
<text x="340.2" y="245.5">7</text>
<text x="344.7" y="243.4">OUTPUT2</text>
<text x="363.5" y="243.4">OUTPUT3</text>
<text x="381" y="245.5">10</text>
<text x="381" y="242">11</text>
<text x="407.2" y="242">6</text>
<text x="407.2" y="245.5">7</text>
<text x="411.7" y="243.4">OUTPUT2</text>
<text x="430.6" y="243.4">OUTPUT3</text>
<text x="448" y="245.5">10</text>
<text x="448" y="242">11</text>
<text x="273.1" y="249.1">8</text>
<text x="277.6" y="246.9">INPUT2</text>
<text x="277.6" y="250.5">VS</text>
<text x="297" y="250.5">ENABLE2</text>
<text x="299.6" y="246.9">INPUT3</text>
<text x="314" y="249.1">9</text>
<text x="340.2" y="249.1">8</text>
<text x="344.7" y="246.9">INPUT2</text>
<text x="344.7" y="250.5">VS</text>
<text x="364" y="250.5">ENABLE2</text>
<text x="366.6" y="246.9">INPUT3</text>
<text x="381" y="249.1">9</text>
<text x="407.2" y="249.1">8</text>
<text x="411.7" y="246.9">INPUT2</text>
<text x="411.7" y="250.5">VS</text>
<text x="431" y="250.5">ENABLE2</text>
<text x="433.6" y="246.9">INPUT3</text>
<text x="448" y="249.1">9</text>
<text x="153.5" y="277.3">Eng mast 1</text>
<text x="97.9" y="286.1">+</text>
<text x="103" y="287.5">4</text>
<text x="109.4" y="287.9">out</text>
<text x="99.1" y="291.4">-</text>
<text x="103" y="292.8">5</text>
<text x="104.9" y="289.3">6</text>
<text x="153.5" y="289.6">Eng mast 2</text>
<text x="20.9" y="294.9">1</text>
<text x="20.9" y="298.4">3</text>
<text x="25.4" y="296.3">1</text>
<text x="25.4" y="299.9">3</text>
<text x="36.1" y="296.3">2</text>
<text x="36.1" y="299.9">4</text>
<text x="40.6" y="294.9">2</text>
<text x="40.6" y="298.4">4</text>
<text x="97.9" y="296.7">+</text>
<text x="103" y="298.1">4</text>
<text x="20.9" y="302">5</text>
<text x="20.9" y="305.5">7</text>
<text x="25.4" y="303.4">5</text>
<text x="36.1" y="303.4">6</text>
<text x="40.6" y="302">6</text>
<text x="40.6" y="305.5">8</text>
<text x="99.1" y="303.7">-</text>
<text x="103" y="305.2">5</text>
<text x="104.9" y="301.6">6</text>
<text x="109.4" y="300.2">out</text>
<text x="153.5" y="300.2">Fuel cock 1</text>
<text x="20.9" y="309">9</text>
<text x="25.4" y="306.9">7</text>
<text x="25.4" y="310.4">9</text>
<text x="34.1" y="310.4">10</text>
<text x="36.1" y="306.9">8</text>
<text x="40.6" y="309">10</text>
<text x="153.5" y="310.8">Fuel cock 2</text>
<text x="18.9" y="312.6">11</text>
<text x="18.9" y="316.1">13</text>
<text x="25.4" y="314">11</text>
<text x="25.4" y="317.5">13</text>
<text x="34.1" y="314">12</text>
<text x="34.1" y="317.5">14</text>
<text x="40.6" y="312.6">12</text>
<text x="40.6" y="316.1">14</text>
<text x="18.9" y="319.6">15</text>
<text x="25.4" y="321">15</text>
<text x="34.1" y="321">16</text>
<text x="40.6" y="319.6">16</text>
<text x="153.5" y="319.6">Eng start 1</text>
<text x="111.1" y="330.2">Air start</text>
<text x="153.5" y="330.2">Eng start 2</text>
</g>
<g font-size="3.2" fill="#800">
<text x="119.2" y="63.3">1</text>
<text x="188.4" y="63.3">2</text>
<text x="257.5" y="63.3">3</text>
<text x="326.7" y="63.3">4</text>
<text x="395.8" y="63.3">5</text>
<text x="81.7" y="98.4">A</text>
<text x="483.5" y="98.4">A</text>
<text x="81.7" y="167.6">B</text>
<text x="483.5" y="167.6">B</text>
<text x="81.7" y="236.7">C</text>
<text x="483.5" y="236.7">C</text>
<text x="81.7" y="305.9">D</text>
<text x="483.5" y="305.9">D</text>
<text x="119.2" y="344.1">1</text>
<text x="188.4" y="344.1">2</text>
<text x="257.5" y="344.1">3</text>
<text x="326.7" y="344.1">4</text>
<text x="395.8" y="344.1">5</text>
</g>
<g font-size="3.2" fill="#8d2323">
<text x="152.8" y="109.4">A0</text>
<text x="152.8" y="112.9">A1</text>
<text x="174.5" y="109.4">RX</text>
<text x="174.7" y="112.9">TX</text>
<text x="152.8" y="116.4">A2</text>
<text x="152.8" y="119.9">A3</text>
<text x="172.4" y="119.9">*D2</text>
<text x="152.8" y="123.5">A4</text>
<text x="172.4" y="123.5">*D3</text>
<text x="145.4" y="129.1">A6</text>
<text x="152.8" y="127">A5</text>
<text x="152.8" y="130.5">A6</text>
<text x="174.4" y="127">D4</text>
<text x="174.4" y="130.5">D5</text>
<text x="145.4" y="132.6">A7</text>
<text x="145.4" y="136.2">A8</text>
<text x="152.8" y="134.1">A7</text>
<text x="152.8" y="137.6">A8</text>
<text x="174.4" y="134.1">D6</text>
<text x="174.4" y="137.6">D7</text>
<text x="143.4" y="143.2">A10</text>
<text x="145.4" y="139.7">A9</text>
<text x="152.8" y="141.1">A9</text>
<text x="174.4" y="141.1">D8</text>
<text x="143.4" y="146.8">A11</text>
<text x="152.8" y="144.6">A10</text>
<text x="152.8" y="148.2">A11</text>
<text x="172.4" y="148.2">D10</text>
<text x="174.4" y="144.6">D9</text>
<text x="143.4" y="150.3">A12</text>
<text x="143.4" y="153.8">A13</text>
<text x="152.8" y="151.7">A12</text>
<text x="152.8" y="155.2">A13</text>
<text x="172.4" y="151.7">D11</text>
<text x="172.4" y="155.2">D12</text>
<text x="143.4" y="157.3">A14</text>
<text x="143.4" y="160.9">A15</text>
<text x="152.8" y="158.8">A14</text>
<text x="172.4" y="158.8">D13</text>
<text x="152.8" y="162.3">A15</text>
<text x="172.4" y="165.8">D14</text>
<text x="182" y="164.4">D14</text>
<text x="182" y="167.9">D15</text>
<text x="152.8" y="172.9">VIN</text>
<text x="152.8" y="169.3">RES</text>
<text x="172.4" y="169.3">D15</text>
<text x="172.4" y="172.9">D16</text>
<text x="182" y="171.5">D16</text>
<text x="152.8" y="176.4">5V</text>
<text x="152.8" y="179.9">3.3V</text>
<text x="170.4" y="179.9">*D18</text>
<text x="172.4" y="176.4">D17</text>
<text x="182" y="175">D17</text>
<text x="182" y="178.5">D18</text>
<text x="152.8" y="183.4">AREF</text>
<text x="170.4" y="183.4">*D19</text>
<text x="182" y="182">D19</text>
<text x="182" y="185.6">D20</text>
<text x="152.8" y="187">GND</text>
<text x="152.8" y="190.5">GND</text>
<text x="170.4" y="187">*D20</text>
<text x="170.4" y="190.5">*D21</text>
<text x="182" y="189.1">D21</text>
<text x="152.8" y="194">GND</text>
<text x="172.4" y="197.6">D22</text>
<text x="182" y="196.1">D22</text>
<text x="137.1" y="203.2">GND@4</text>
<text x="137.1" y="199.7">GND@3</text>
<text x="152.8" y="201.1">GND</text>
<text x="172.4" y="201.1">D23</text>
<text x="182" y="199.7">D23</text>
<text x="182" y="203.2">D24</text>
<text x="140.2" y="206.7">5V@1</text>
<text x="152.8" y="208.1">5V</text>
<text x="152.8" y="204.6">GND</text>
<text x="172.4" y="204.6">D24</text>
<text x="172.4" y="208.1">D25</text>
<text x="182" y="206.7">D25</text>
<text x="140.2" y="210.3">5V@2</text>
<text x="152.8" y="211.7">5V</text>
<text x="172.4" y="211.7">D26</text>
<text x="172.4" y="215.2">D27</text>
<text x="182" y="210.3">D26</text>
<text x="182" y="213.8">D27</text>
<text x="143.1" y="220.8">D42</text>
<text x="143.1" y="217.3">D41</text>
<text x="152.8" y="218.7">D41</text>
<text x="172.4" y="218.7">D28</text>
<text x="182" y="217.3">D28</text>
<text x="182" y="220.8">D29</text>
<text x="143.1" y="227.9">D44</text>
<text x="143.1" y="224.4">D43</text>
<text x="152.8" y="225.8">D43</text>
<text x="152.8" y="222.2">D42</text>
<text x="172.4" y="222.2">D29</text>
<text x="172.4" y="225.8">D30</text>
<text x="182" y="224.4">D30</text>
<text x="182" y="227.9">D31</text>
<text x="143.1" y="231.4">D45</text>
<text x="152.8" y="232.8">D45</text>
<text x="152.8" y="229.3">D44</text>
<text x="172.4" y="229.3">D31</text>
<text x="172.4" y="232.8">D32</text>
<text x="182" y="231.4">D32</text>
<text x="143.1" y="238.5">D47</text>
<text x="143.1" y="234.9">D46</text>
<text x="152.8" y="239.9">D47</text>
<text x="152.8" y="236.4">D46</text>
<text x="172.4" y="236.4">D33</text>
<text x="172.4" y="239.9">D34</text>
<text x="182" y="234.9">D33</text>
<text x="182" y="238.5">D34</text>
<text x="143.1" y="245.5">D49</text>
<text x="143.1" y="242">D48</text>
<text x="152.8" y="243.4">D48</text>
<text x="172.4" y="243.4">D35</text>
<text x="182" y="242">D35</text>
<text x="182" y="245.5">D36</text>
<text x="143.1" y="249.1">D50</text>
<text x="152.8" y="250.5">D50</text>
<text x="152.8" y="246.9">D49</text>
<text x="172.4" y="246.9">D36</text>
<text x="172.4" y="250.5">D37</text>
<text x="182" y="249.1">D37</text>
<text x="143.1" y="256.1">D52</text>
<text x="143.1" y="252.6">D51</text>
<text x="152.8" y="257.5">D52</text>
<text x="152.8" y="254">D51</text>
<text x="172.4" y="254">D38</text>
<text x="172.4" y="257.5">D39</text>
<text x="182" y="252.6">D38</text>
<text x="182" y="256.1">D39</text>
<text x="143.1" y="259.6">D53</text>
<text x="152.8" y="261.1">D53</text>
<text x="172.4" y="261.1">D40</text>
<text x="182" y="259.6">D40</text>
</g>
<g font-size="2.8" fill="#840000">
<text x="100.3" y="78.3">1</text>
<text x="100.3" y="81.8">3</text>
<text x="100.3" y="85.3">2</text>
<text x="227.3" y="316.4">1</text>
<text x="227.3" y="323.5">2</text>
<text x="227.3" y="319.9">3</text>
</g>
</svg>
